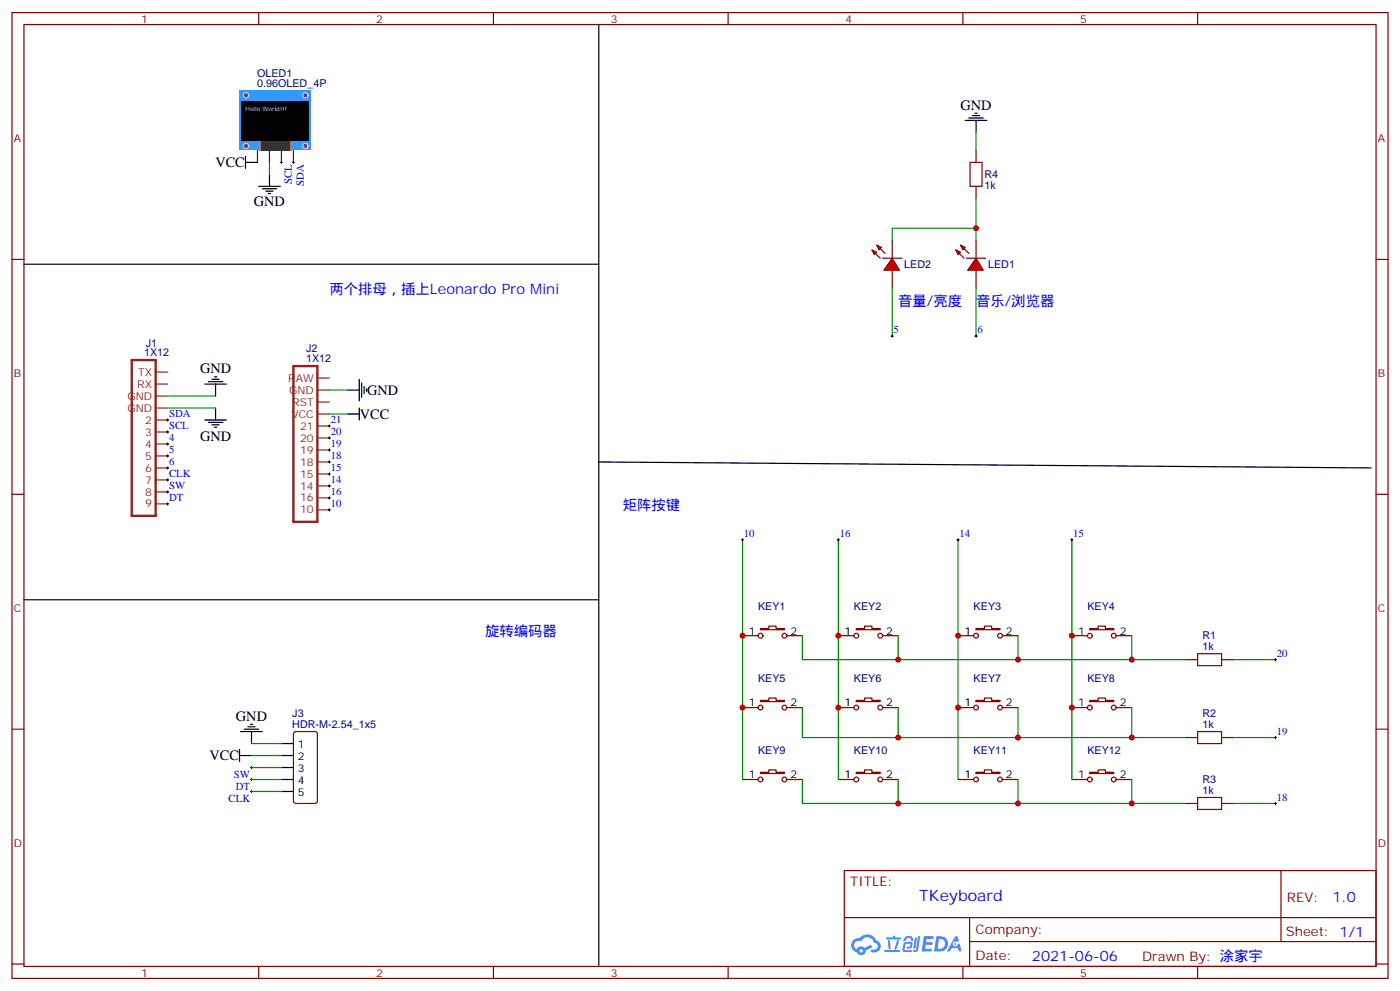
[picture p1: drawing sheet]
<svg xmlns="http://www.w3.org/2000/svg" width="412mm" height="292mm" viewBox="0 0 412 292" stroke-linecap="round" stroke-linejoin="round" font-family="sans-serif">
<g fill="none" stroke="#870000" stroke-width=".35">
<path d="M3.5 3.7h405.4v284.3h-405.4zM7.1 7.2h398.2v277.3h-398.2zM76.2 3.7v3.5M145.3 3.7v3.5M214.5 3.7v3.5M283.6 3.7v3.5M352.8 3.7v3.5M3.5 76.4h3.6M405.3 76.4h3.6M3.5 145.5h3.6M405.3 145.5h3.6M3.5 214.7h3.6"/>
<path d="M405.3 214.7h3.6M248.7 256.3h156.6v28.2h-156.6zM377.3 256.3v20.9M248.7 270.1h156.5M285.6 277.2h119.6M285.6 270.1v14.2M3.5 283.8h3.6M76.2 284.5v3.5M145.3 284.5v3.5M214.5 284.5v3.5M283.6 284.5v3.5M352.8 284.5v3.5"/>
<path d="M405.3 283.8h3.6"/>
</g>
<g fill="#5487ff">
<path d="M272.1 275.6h2.6l.3 .2-.1 .6h-2l-.1 1h1.6l.4 .4-.4 .3h-1.7l-.2 1.2 1.8 .1 .3 .3-.2 .4h-2.9z"/>
<path d="M281.4 275.7h.7l.4 1.3-.7 .3a.74 .74 0 0 0-1.1 .3 .74 .74 0 0 0 .5 1.1 .74 .74 0 0 0 .9-.7l.5-.3 .7 2.4h-.9l-.2-1h-1.9l-.5 1h-.9z"/>
<path d="M269.5 276.1h.6l-.4 2.9a.31 .31 0 0 1-.3 .3 .31 .31 0 0 1-.3-.3z"/>
<path d="M270.4 275.6h.6l-.5 4a.89 .89 0 0 1-.7 .7 .89 .89 0 0 1-.9-.3l1-.5z"/>
<path d="M266.8 275.8l.6-.2 1.2 .1 .5 1.3-.6 .1-.4-.9-1 .1a.95 .95 0 0 1-1 .8l-.1-.2z"/>
<path d="M266.4 277.5l1.8-.2a1.04 1.04 0 0 1 .6 1.1 1.04 1.04 0 0 1-.8 .9h-.7a.29 .29 0 0 1-.3-.4 .29 .29 0 0 1 .3-.2h.7l.2-.8h-1.4l-.4 1.7 1.9 .1a.29 .29 0 0 1 .3 .3 .29 .29 0 0 1-.3 .3h-2l-.4-.3 .2-2.1z"/>
<path d="M260.5 279.7h4.4a.3 .3 0 0 1 .3 .3 .3 .3 0 0 1-.3 .3h-4.3z"/>
<path d="M264.3 276.8h.6l-.5 1.6a1.02 1.02 0 0 1-.7 1.2l-.2-.3z"/>
<path d="M261.5 276.8h.6l.3 2.4-.3 .3-.3-.2z"/>
<path d="M261.1 276h1.9l.2-.5h.5l-.1 .5h1.5a.29 .29 0 0 1 .3 .3 .29 .29 0 0 1-.3 .3h-3.9z"/>
<path d="M275.8 275.6l-.6 4.5h1.4a2.27 2.27 0 0 0 2.7-2.3 2.27 2.27 0 0 0-2.7-2.2zM276.6 276.4a1.5 1.5 0 0 1 1.8 1.6 1.5 1.5 0 0 1-1.9 1.3h-.3z"/>
<path d="M251.4 276.8a2.09 2.09 0 0 0 1 3.5 1.37 1.37 0 0 0 1.5 .9 1.37 1.37 0 0 0 1.1-1.4l2-1-.5-.7-1.8 1a1.4 1.4 0 0 0-2.3 .4 1.32 1.32 0 0 1-.6-1.9 1.32 1.32 0 0 1 1.9-.4 2.02 2.02 0 0 1 2-1.3 2.02 2.02 0 0 1 1.8 1.6 1.09 1.09 0 0 1 1.1 1.4 1.09 1.09 0 0 1-1.6 .7 .41 .41 0 0 0-.5 .3 .41 .41 0 0 0 .4 .5 1.89 1.89 0 0 0 2.4-1.2 1.89 1.89 0 0 0-1.2-2.4 2.98 2.98 0 0 0-5-.6l-1 .1zM253.2 279.9a.52 .52 0 0 1 1 0 .52 .52 0 0 1-1 0z"/>
<circle cx="281.4" cy="277.9" r=".28"/>
</g>
<path d="M75.8 44.3v3.5M79.4 44.3v3.5M82.9 44.3v3.5M86.4 44.3v3.5" fill="none" stroke="#870000" stroke-width=".35"/>
<path d="M70.6 26.6h21.1v17.7h-21.1z" fill="#39f"/>
<g fill="#666" stroke="#ccc" stroke-width=".35">
<circle cx="72.5" cy="43" r=".81"/>
<circle cx="90" cy="43" r=".81"/>
<circle cx="72.5" cy="28" r=".81"/>
<circle cx="90" cy="28" r=".81"/>
</g>
<path d="M76.4 41.5h9.5v2.8h-9.5z" fill="#fff"/>
<g fill="#fc0">
<path d="M76.4 41.5h.5v2.8h-.5z"/>
<path d="M85.4 41.5h.4v2.8h-.4z"/>
</g>
<path d="M77 41.5h8.3v2.8h-8.3z" fill="#333"/>
<path d="M71.3 29.8h19.7v11.7h-19.7z" fill="#000"/>
<g fill="none" stroke="#870000" stroke-width=".35">
<path d="M218.7 187.1h4.6M224 185h2.5v-.7h2.1v.7h2.5v.4h-7.1zM231.8 187.1h4.6M246.9 187.1h4.6M252.2 185h2.5v-.7h2.1v.7h2.5v.4h-7.1zM260 187.1h4.6M282.2 187.1h4.6M287.5 185h2.5v-.7h2.1v.7h2.5v.4h-7.1zM295.3 187.1h4.6M315.7 187.1h4.6M321 185h2.5v-.7h2.1v.7h2.5v.4h-7.1zM328.8 187.1h4.6"/>
<path d="M86.7 215.6l.4-.2h5.7l.6 .4 .1 20-.5 .7h-5.9l-.6-.4-.1-20zM218.7 208.3h4.6M224 206.2h2.5v-.7h2.1v.7h2.5v.4h-7.1zM231.8 208.3h4.6M246.9 208.3h4.6M252.2 206.2h2.5v-.7h2.1v.7h2.5v.4h-7.1zM260 208.3h4.6M282.2 208.3h4.6M287.5 206.2h2.5v-.7h2.1v.7h2.5v.4h-7.1zM295.3 208.3h4.6M315.7 208.3h4.6M321 206.2h2.5v-.7h2.1v.7h2.5v.4h-7.1z"/>
<path d="M328.8 208.3h4.6M218.7 229.5h4.6M224 227.4h2.5v-.7h2.1v.7h2.5v.3h-7.1zM231.8 229.5h4.6M246.9 229.5h4.6M252.2 227.4h2.5v-.7h2.1v.7h2.5v.3h-7.1zM260 229.5h4.6"/>
<circle cx="224" cy="187.1" r=".71"/>
<circle cx="231.1" cy="187.1" r=".71"/>
<circle cx="252.2" cy="187.1" r=".71"/>
<circle cx="259.3" cy="187.1" r=".71"/>
<circle cx="287.5" cy="187.1" r=".71"/>
<circle cx="294.6" cy="187.1" r=".71"/>
<circle cx="321" cy="187.1" r=".71"/>
<circle cx="328.1" cy="187.1" r=".71"/>
<circle cx="224" cy="208.3" r=".71"/>
<circle cx="231.1" cy="208.3" r=".71"/>
<circle cx="252.2" cy="208.3" r=".71"/>
<circle cx="259.3" cy="208.3" r=".71"/>
<circle cx="287.5" cy="208.3" r=".71"/>
<circle cx="294.6" cy="208.3" r=".71"/>
<circle cx="321" cy="208.3" r=".71"/>
<circle cx="328.1" cy="208.3" r=".71"/>
<circle cx="224" cy="229.5" r=".71"/>
<circle cx="231.1" cy="229.5" r=".71"/>
<circle cx="252.2" cy="229.5" r=".71"/>
<circle cx="259.3" cy="229.5" r=".71"/>
</g>
<path d="M38.8 106h7.1v45.9h-7.1zM86.4 107.8h7.1v45.8h-7.1z" fill="none" stroke="#8c2424" stroke-width=".71"/>
<g fill="none" stroke="#8c2424" stroke-width=".35">
<path d="M45.9 116.6h3.5M45.9 113.1h3.5M45.9 109.5h3.5M93.5 118.4h3.5M93.5 114.8h3.5M93.5 111.3h3.5M45.9 137.8h3.5M45.9 134.2h3.5M45.9 130.7h3.5M45.9 127.2h3.5M45.9 123.6h3.5M45.9 120.1h3.5"/>
<path d="M93.5 139.5h3.5M93.5 136h3.5M93.5 132.5h3.5M93.5 128.9h3.5M93.5 125.4h3.5M93.5 121.9h3.5M45.9 148.3h3.5M45.9 144.8h3.5M45.9 141.3h3.5M93.5 150.1h3.5M93.5 146.6h3.5M93.5 143.1h3.5"/>
</g>
<path d="M82.9 218.9h3.5M82.9 222.4h3.5M82.9 226h3.5M82.9 229.5h3.5M82.9 233h3.5" fill="none" stroke="#000" stroke-width=".35"/>
<g fill="#f00" stroke="#870000" stroke-width=".35">
<path d="M287.5 76l2.1 3.6h-4.6z"/>
<path d="M284.7 76h5.6z"/>
</g>
<g fill="#870000" stroke="#870000" stroke-width=".35">
<path d="M282.6 74.6l1.4 1.4z"/>
<path d="M284 73.2l1.4 1.4z"/>
</g>
<g fill="#f00" stroke="#870000" stroke-width=".35">
<path d="M281.5 73.6l1.4 .7-.7 .7z"/>
<path d="M282.9 72.1l1.4 .7-.7 .8z"/>
</g>
<g fill="none" stroke="#870000" stroke-width=".35">
<path d="M287.5 44.3v3.5M287.5 54.9v3.5M287.5 70.7v5.3M287.5 79.6v5.2M349.2 194.2h3.6M359.8 194.2h3.6M349.2 217.1h3.6M359.8 217.1h3.6M282.2 229.5h4.6M287.5 227.4h2.5v-.7h2.1v.7h2.5v.3h-7.1zM295.3 229.5h4.6M315.7 229.5h4.6"/>
<path d="M321 227.4h2.5v-.7h2.1v.7h2.5v.3h-7.1zM328.8 229.5h4.6M349.2 236.5h3.6M359.8 236.5h3.6"/>
<circle cx="287.5" cy="229.5" r=".71"/>
<circle cx="294.6" cy="229.5" r=".71"/>
<circle cx="321" cy="229.5" r=".71"/>
<circle cx="328.1" cy="229.5" r=".71"/>
</g>
<g fill="none" stroke="#000" stroke-width=".35">
<path d="M284.3 35.5h6.4M285.4 34.7h4.2M286.5 34h2.1M287.2 33.3h.7M287.5 35.5v3.5M72.3 47.8h3.5M72.3 46v3.6M76.2 54.9h6.3M77.3 55.6h4.2M78.3 56.3h2.1M79 57h.7M79.4 51.3v3.6"/>
<path d="M60.3 113.1h6.4M61.4 112.4h4.2M62.4 111.7h2.2M63.1 110.9h.8M63.5 113.1v3.5M102.3 114.8h3.5M105.8 111.7v6.3M106.5 112.7v4.2M107.2 113.8v2.1M107.9 114.5v.7M60.3 123.6h6.4M61.4 124.4h4.2"/>
<path d="M62.4 125.1h2.2M63.1 125.8h.8M63.5 120.1v3.5M102.3 121.9h3.5M105.8 120.1v3.5M70.9 215.4h6.4M72 214.7h4.2M73 214h2.1M73.7 213.3h.7M74.1 215.4v3.5M70.6 222.4h3.5M70.6 220.7v3.5"/>
</g>
<g fill="none" stroke="#000" stroke-width=".29">
<path d="M82.5 47.8h.8M82.9 47.4v.8M86.1 47.8h.7M86.4 47.4v.8M287.2 99h.7M287.5 98.6v.7M49 123.6h.7M49 127.2h.7M49 137.8h.7M49.4 123.3v.7M49.4 126.8v.7M49.4 137.4v.7"/>
<path d="M96.7 125.4h.7M96.7 128.9h.7M96.7 132.5h.7M96.7 136h.7M96.7 139.5h.7M97 125.1v.7M97 128.6v.7M97 132.1v.7M97 135.6v.7M97 139.2v.7M49 141.3h.7M49 144.8h.7"/>
<path d="M49 148.3h.7M49.4 140.9v.7M49.4 144.5v.7M49.4 148v.7M96.7 143.1h.7M96.7 146.6h.7M96.7 150.1h.7M97 142.7v.7M97 146.2v.7M97 149.8v.7M73.7 226h.7M73.7 229.5h.7"/>
<path d="M73.7 233h.7M74.1 225.6v.7M74.1 229.1v.7M74.1 232.7v.7"/>
</g>
<path d="M287.5 39v5.3M287.5 58.4v12.3M287.5 84.8v14.2M49.4 116.6h14.1M97 114.8h5.3M49.4 120.1h14.1M97 121.9h5.3M218.7 158.9v70.6" fill="none" stroke="#008700" stroke-width=".35"/>
<path d="M285.8 47.8h3.5v7.1h-3.5zM352.8 192.4h7v3.6h-7zM352.8 215.4h7v3.5h-7zM352.8 234.8h7v3.5h-7z" fill="none" stroke="#a10000" stroke-width=".35"/>
<g fill="#f00" stroke="#870000" stroke-width=".35">
<path d="M262.8 76l2.1 3.6h-4.6z"/>
<path d="M260 76h5.6z"/>
</g>
<g fill="#870000" stroke="#870000" stroke-width=".35">
<path d="M257.9 74.6l1.4 1.4z"/>
<path d="M259.3 73.2l1.4 1.4z"/>
</g>
<g fill="#f00" stroke="#870000" stroke-width=".35">
<path d="M256.8 73.6l1.4 .7-.7 .7z"/>
<path d="M258.2 72.1l1.4 .7-.7 .8z"/>
</g>
<path d="M262.8 70.7v5.3M262.8 79.6v5.2" fill="none" stroke="#870000" stroke-width=".35"/>
<g fill="none" stroke="#008700" stroke-width=".35">
<path d="M79.4 47.8v3.5M287.5 67.2h-24.7v3.5M262.8 84.8v14.2M246.9 158.9v70.6M282.2 158.9v70.6M315.7 158.9v70.6M236.4 187.1v7.1h112.8M264.6 187.1v7.1M299.9 187.1v7.1M333.4 187.1v7.1M363.4 194.2h12.3M74.1 218.9h8.8"/>
<path d="M236.4 208.3v8.8h112.8M264.6 208.3v8.8M299.9 208.3v8.8M333.4 208.3v8.8M363.4 217.1h12.3M74.1 222.4h8.8M74.1 226h8.8M74.1 229.5h8.8M74.1 233h8.8M236.4 229.5v7h112.8M264.6 229.5v7M299.9 229.5v7"/>
<path d="M333.4 229.5v7M363.4 236.5h12.3"/>
</g>
<g fill="none" stroke="#000" stroke-width=".29">
<path d="M262.5 99h.7M262.8 98.6v.7M49 130.7h.7M49 134.2h.7M49.4 130.4v.7M49.4 133.9v.7M218.4 158.9h.7M218.7 158.6v.7M246.6 158.9h.7M246.9 158.6v.7M281.9 158.9h.7M282.2 158.6v.7"/>
<path d="M315.4 158.9h.7M315.7 158.6v.7M375.4 194.2h.7M375.7 193.9v.7M375.4 217.1h.7M375.7 216.8v.7M375.4 236.5h.7M375.7 236.2v.7"/>
</g>
<path d="M176.4 7.2v70.6M7.1 77.8h169.3v58.2M176.4 136l227.5 1.8M176.4 136v148.2M7.1 176.6h169.3" fill="none" stroke="#000" stroke-width=".35"/>
<g fill="#c00">
<circle cx="218.7" cy="208.3" r=".88"/>
<circle cx="218.7" cy="187.1" r=".88"/>
<circle cx="246.9" cy="187.1" r=".88"/>
<circle cx="246.9" cy="208.3" r=".88"/>
<circle cx="264.6" cy="194.2" r=".88"/>
<circle cx="299.9" cy="194.2" r=".88"/>
<circle cx="333.4" cy="194.2" r=".88"/>
<circle cx="282.2" cy="187.1" r=".88"/>
<circle cx="282.2" cy="208.3" r=".88"/>
<circle cx="315.7" cy="187.1" r=".88"/>
<circle cx="315.7" cy="208.3" r=".88"/>
<circle cx="264.6" cy="217.1" r=".88"/>
<circle cx="299.9" cy="217.1" r=".88"/>
<circle cx="333.4" cy="217.1" r=".88"/>
<circle cx="333.4" cy="236.5" r=".88"/>
<circle cx="299.9" cy="236.5" r=".88"/>
<circle cx="264.6" cy="236.5" r=".88"/>
<circle cx="287.5" cy="67.2" r=".88"/>
</g>
<text font-size="4.6" fill="#00f" x="270.8" y="265.3">TKeyboard</text>
<g font-size="4.2">
<text x="282.9" y="32.2">GND</text>
<text x="63.4" y="49.2">VCC</text>
<text x="74.8" y="60.5">GND</text>
<text x="58.9" y="109.8">GND</text>
<text x="108.1" y="116.3">GND</text>
<text x="106" y="123.3">VCC</text>
<text x="58.9" y="129.7">GND</text>
<text x="69.5" y="212.2">GND</text>
<text x="61.7" y="223.9">VCC</text>
</g>
<g font-size="4.2" fill="#00f">
<text x="97" y="86.6">两个排母，插上Leonardo Pro Mini</text>
<text x="264.6" y="90.1">音量/亮度</text>
<text x="287.5" y="90.1">音乐/浏览器</text>
<text x="183.4" y="150.1">矩阵按键</text>
<text x="142.9" y="187.1">旋转编码器</text>
<text x="392.5" y="265.6">1.0</text>
<text x="304" y="282.9">2021-06-06</text>
</g>
<g font-size="3.9" fill="#800">
<text x="250.5" y="260.9">TITLE:</text>
<text x="379.1" y="265.6">REV:</text>
<text x="287.4" y="275.1">Company:</text>
<text x="378.7" y="275.7">Sheet: 1/1</text>
<text x="287.4" y="282.8">Date:</text>
<text x="336.4" y="282.8">Drawn By: 涂家宇</text>
</g>
<g font-size="3.2" fill="#800">
<text x="41.6" y="6.7">1</text>
<text x="110.8" y="6.7">2</text>
<text x="179.9" y="6.7">3</text>
<text x="249.1" y="6.7">4</text>
<text x="318.2" y="6.7">5</text>
<text x="4.1" y="41.8">A</text>
<text x="405.9" y="41.8">A</text>
<text x="4.1" y="110.9">B</text>
<text x="405.9" y="110.9">B</text>
<text x="4.1" y="180.1">C</text>
<text x="405.9" y="180.1">C</text>
<text x="4.1" y="249.2">D</text>
<text x="405.9" y="249.2">D</text>
<text x="41.6" y="287.5">1</text>
<text x="110.8" y="287.5">2</text>
<text x="179.9" y="287.5">3</text>
<text x="249.1" y="287.5">4</text>
<text x="318.2" y="287.5">5</text>
</g>
<g font-size="3.2" fill="#000080">
<text x="75.7" y="22.6">OLED1</text>
<text x="75.7" y="25.6">0.96OLED_4P</text>
<text x="290" y="52.5">R4</text>
<text x="290" y="55.7">1k</text>
<text x="266.4" y="78.9">LED2</text>
<text x="291" y="78.9">LED1</text>
<text x="42.5" y="105">1X12</text>
<text x="42.9" y="102">J1</text>
<text x="90.2" y="106.7">1X12</text>
<text x="90.2" y="103.5">J2</text>
<text x="223.3" y="179.5">KEY1</text>
<text x="251.5" y="179.5">KEY2</text>
<text x="286.8" y="179.5">KEY3</text>
<text x="320.3" y="179.5">KEY4</text>
<text x="354.2" y="191.4">1k</text>
<text x="354.2" y="188.2">R1</text>
<text x="223.3" y="200.7">KEY5</text>
<text x="251.5" y="200.7">KEY6</text>
<text x="286.8" y="200.7">KEY7</text>
<text x="320.3" y="200.7">KEY8</text>
<text x="86.1" y="214.3">HDR-M-2.54_1x5</text>
<text x="86.1" y="211.1">J3</text>
<text x="354.2" y="214.3">1k</text>
<text x="354.2" y="211.1">R2</text>
<text x="223.3" y="221.8">KEY9</text>
<text x="251.5" y="221.8">KEY10</text>
<text x="286.8" y="221.8">KEY11</text>
<text x="320.3" y="221.8">KEY12</text>
<text x="354.2" y="233.7">1k</text>
<text x="354.2" y="230.5">R3</text>
</g>
<g font-size="3.2" fill="#00f">
<text x="86" y="54.1" transform="rotate(-90 86 54.1)">SCL</text>
<text x="89.5" y="54.7" transform="rotate(-90 89.5 54.7)">SDA</text>
<text x="263.2" y="98.1">5</text>
<text x="287.9" y="98.1">6</text>
<text x="49.8" y="122.8">SDA</text>
<text x="97.4" y="124.6">21</text>
<text x="49.8" y="129.9">4</text>
<text x="49.8" y="126.4">SCL</text>
<text x="97.4" y="128.1">20</text>
<text x="97.4" y="131.6">19</text>
<text x="49.8" y="136.9">6</text>
<text x="49.8" y="133.4">5</text>
<text x="97.4" y="135.2">18</text>
<text x="49.8" y="140.4">CLK</text>
<text x="49.8" y="144">SW</text>
<text x="97.4" y="138.7">15</text>
<text x="97.4" y="142.2">14</text>
<text x="49.8" y="147.5">DT</text>
<text x="97.4" y="145.7">16</text>
<text x="97.4" y="149.3">10</text>
<text x="219.1" y="158.1">10</text>
<text x="247.4" y="158.1">16</text>
<text x="282.6" y="158.1">14</text>
<text x="316.1" y="158.1">15</text>
<text x="376.1" y="193.4">20</text>
<text x="376.1" y="216.3">19</text>
<text x="68.9" y="229">SW</text>
<text x="69.4" y="232.5">DT</text>
<text x="67.3" y="236.1">CLK</text>
<text x="376.1" y="235.7">18</text>
</g>
<g font-size="3.2" fill="#8d2323">
<text x="40.7" y="110.6">TX</text>
<text x="84.9" y="112.4">RAW</text>
<text x="37.5" y="117.7">GND</text>
<text x="40.4" y="114.1">RX</text>
<text x="85.1" y="115.9">GND</text>
<text x="86.1" y="119.4">RST</text>
<text x="37.5" y="121.2">GND</text>
<text x="42.8" y="124.7">2</text>
<text x="85.8" y="122.9">VCC</text>
<text x="42.8" y="131.8">4</text>
<text x="42.8" y="128.2">3</text>
<text x="88.4" y="130">20</text>
<text x="88.4" y="126.5">21</text>
<text x="42.8" y="135.3">5</text>
<text x="88.4" y="137.1">18</text>
<text x="88.4" y="133.5">19</text>
<text x="42.8" y="142.3">7</text>
<text x="42.8" y="138.8">6</text>
<text x="88.4" y="140.6">15</text>
<text x="42.8" y="149.4">9</text>
<text x="42.8" y="145.9">8</text>
<text x="88.4" y="147.6">16</text>
<text x="88.4" y="144.1">14</text>
<text x="88.4" y="151.2">10</text>
</g>
<g font-size="3.2">
<text x="220.6" y="186.8">1</text>
<text x="232.8" y="186.8">2</text>
<text x="248.8" y="186.8">1</text>
<text x="261.1" y="186.8">2</text>
<text x="284.1" y="186.8">1</text>
<text x="296.3" y="186.8">2</text>
<text x="317.6" y="186.8">1</text>
<text x="329.8" y="186.8">2</text>
<text x="220.6" y="208">1</text>
<text x="232.8" y="208">2</text>
<text x="248.8" y="208">1</text>
<text x="261.1" y="208">2</text>
<text x="284.1" y="208">1</text>
<text x="296.3" y="208">2</text>
<text x="317.6" y="208">1</text>
<text x="329.8" y="208">2</text>
<text x="87.7" y="220.3">1</text>
<text x="87.7" y="223.8">2</text>
<text x="87.7" y="227.4">3</text>
<text x="87.7" y="230.9">4</text>
<text x="220.6" y="229.1">1</text>
<text x="232.8" y="229.1">2</text>
<text x="248.8" y="229.1">1</text>
<text x="261.1" y="229.1">2</text>
<text x="284.1" y="229.1">1</text>
<text x="296.3" y="229.1">2</text>
<text x="317.6" y="229.1">1</text>
<text x="329.8" y="229.1">2</text>
<text x="87.7" y="234.4">5</text>
</g>
<text font-size="1.8" fill="#fff" x="72.3" y="32.6">Hello World!!!</text>
</svg>
